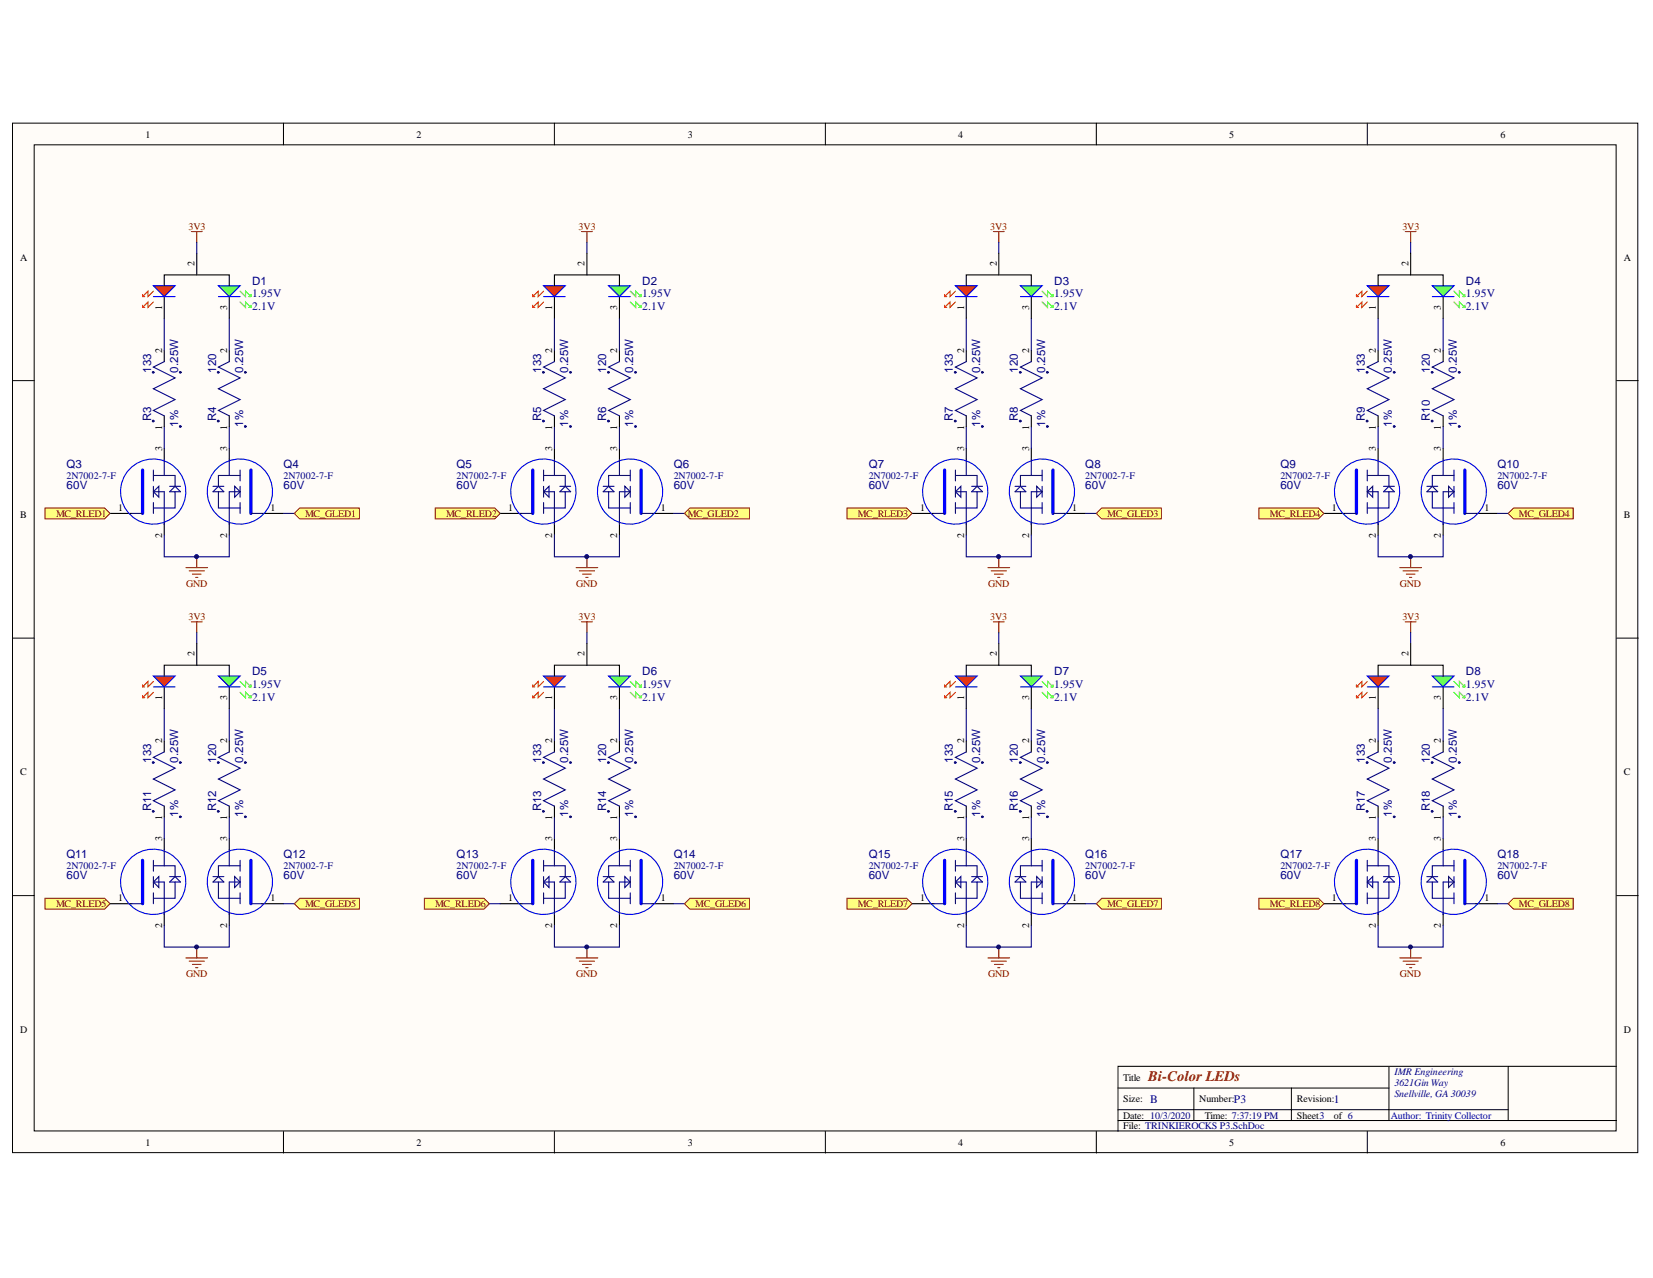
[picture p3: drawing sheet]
<svg xmlns="http://www.w3.org/2000/svg" width="279mm" height="216mm" viewBox="0 0 279 216" stroke-linecap="round" stroke-linejoin="round" font-family="sans-serif">
<g fill="#fffcf8" stroke="#000" stroke-width=".17">
<path d="M2.1 20.8h274.7v173.9h-274.7z"/>
<path d="M5.8 24.5h267.4v166.6h-267.4z"/>
</g>
<g fill="none" stroke="#000" stroke-width=".17">
<path d="M47.9 20.8v3.7M93.7 20.8v3.7M139.5 20.8v3.7M185.3 20.8v3.7M231.1 20.8v3.7M2.1 64.3h3.7M273.2 64.3h3.7M2.1 107.8h3.7M273.2 107.8h3.7M2.1 151.3h3.7M273.2 151.3h3.7M47.9 191.1v3.7"/>
<path d="M93.7 191.1v3.7M139.5 191.1v3.7M185.3 191.1v3.7M189 183.8h45.8M189 189.3h84.2M189 187.5h65.9M201.8 183.8v5.5M218.3 183.8v5.5M231.1 191.1v3.7M234.8 180.1v9.2M254.9 180.1h-65.9v11M273.2 180.1h-18.3v9.2"/>
</g>
<path d="M32.3 39.1h1.9M33.3 39.1v1.8M31.4 95.9h3.7M32 96.4h2.5M32.5 97h1.5M33.1 97.5h.3M33.3 94.1v1.8" fill="none" stroke="#800000" stroke-width=".18"/>
<g fill="none" stroke="#000080" stroke-width=".18">
<path d="M27.8 53.8v5.5M38.8 53.8v5.5M25.9 79.4v1.8M27.8 61.1l-1.9 .9 3.7 1.8-3.7 1.9 3.7 1.8-3.7 1.8 1.9 1M27.8 72.1v3.6M27.8 77.6v2.7M38.8 61.1l-1.9 .9 3.7 1.8-3.7 1.9 3.7 1.8-3.7 1.8 1.9 1M38.8 72.1v3.6M38.8 77.6v2.7M40.6 79.4v1.8M22.3 86.7h1.8M25.9 83.1l.9-.9v1.8z"/>
<path d="M25.9 83.1h1.9v5.5M25.9 82.2v1.8M25.9 84.9v1.8M25.9 80.3h1.9M27.8 80.3h1.8v1.9M27.8 90.4v3.7h11v-3.7M28.7 82.2h1.8M29.6 82.2l-.9 .9h.9v2.7h-3.7M29.6 82.2l.9 .9h-.9M36 82.2h1.8M36.9 82.2l.9 .9h-.9v2.7h3.7M36.9 82.2l-.9 .9h.9"/>
<path d="M38.8 80.3h-1.9v1.9M38.8 80.3h1.8M39.7 82.2l.9 .9-.9 .9zM40.6 83.1h-1.8v5.5M40.6 82.2v1.8M40.6 84.9v1.8M42.4 86.7h1.8M47.9 86.7h1.8"/>
</g>
<path d="M27.8 50.1v3.7M27.8 59.3v1.8M38.8 59.3v1.8M27.8 70.3v1.8M27.8 75.7v1.9M38.8 70.3v1.8M38.8 75.7v1.9M18.6 86.7h3.7M27.8 88.6v1.8M38.8 88.6v1.8M44.2 86.7h3.7" fill="none" stroke="#000" stroke-width=".18"/>
<path d="M24.1 79.4v7.3M42.4 79.4v7.3" fill="none" stroke="#00f" stroke-width=".55"/>
<path d="M30.6 85.9a5.5 5.5 0 0 0-4.2-8.3 5.5 5.5 0 0 0-5.6 7.5 5.5 5.5 0 0 0 9.2 1.6l.5-.7M35.9 86a5.5 5.5 0 0 1 4.1-8.4 5.5 5.5 0 0 1 5.7 7.4 5.5 5.5 0 0 1-9.2 1.7l-.6-.7" fill="none" stroke="#00f" stroke-width=".18"/>
<g fill="#000080" stroke="#000080" stroke-width=".17">
<circle cx="33.2" cy="94" r=".33"/>
<circle cx="36.9" cy="62.9" r=".14"/>
<circle cx="41.5" cy="72" r=".15"/>
<circle cx="41.5" cy="62.9" r=".14"/>
<circle cx="36.9" cy="71.1" r=".15"/>
<circle cx="25.9" cy="62.9" r=".14"/>
<circle cx="30.5" cy="72" r=".15"/>
<circle cx="30.5" cy="62.9" r=".14"/>
<circle cx="25.9" cy="71.1" r=".15"/>
</g>
<path d="M25.9 48.3h3.7l-1.8 1.8z" fill="#f30" stroke="#00f" stroke-width=".18"/>
<path d="M25.9 50.1h3.7" fill="none" stroke="#00f" stroke-width=".18"/>
<path d="M24.1 51.9h.4M24.1 49.7v.4M24.1 51.6v.3M24.1 50.1h.4M25.9 49.2l-.9 .9v-.9l-.9 .9M25.9 51l-.9 .9v-.9l-.9 .9" fill="none" stroke="#f30" stroke-width=".18"/>
<path d="M33.3 42.8v3.6M38.8 50.1v3.7" fill="none" stroke="#000" stroke-width=".18"/>
<path d="M36.9 48.3h3.7l-1.8 1.8z" fill="#0f0" stroke="#00f" stroke-width=".18"/>
<path d="M36.9 50.1h3.7M96.5 85.9a5.5 5.5 0 0 0-4.2-8.3 5.5 5.5 0 0 0-5.6 7.5 5.5 5.5 0 0 0 9.3 1.6l.5-.7M101.8 86a5.5 5.5 0 0 1 4.2-8.4 5.5 5.5 0 0 1 5.6 7.4 5.5 5.5 0 0 1-9.2 1.7l-.5-.7" fill="none" stroke="#00f" stroke-width=".18"/>
<path d="M40.6 49.2l.9 .9v-.9l.9 .9M40.6 51l.9 .9v-.9l.9 .9M42 51.9h.4M42 50.1h.4M42.4 49.7v.4M42.4 51.6v.3" fill="none" stroke="#0f0" stroke-width=".18"/>
<path d="M27.8 48.3v-1.9h11v1.9M93.7 50.1v3.7M93.7 59.3v1.8M104.7 59.3v1.8M93.7 70.3v1.8M93.7 75.7v1.9M104.7 70.3v1.8M104.7 75.7v1.9M84.6 86.7h3.6M93.7 88.6v1.8M104.7 88.6v1.8M110.2 86.7h3.7" fill="none" stroke="#000" stroke-width=".18"/>
<path d="M98.3 39.1h1.8M99.2 39.1v1.8M97.4 95.9h3.6M97.9 96.4h2.6M98.5 97h1.4M99 97.5h.4M99.2 94.1v1.8" fill="none" stroke="#800000" stroke-width=".18"/>
<g fill="none" stroke="#000080" stroke-width=".18">
<path d="M93.7 53.8v5.5M99.2 40.9v1.9M104.7 53.8v5.5M91.9 79.4v1.8M93.7 61.1l-1.8 .9 3.6 1.8-3.6 1.9 3.6 1.8-3.6 1.8 1.8 1M93.7 72.1v3.6M93.7 77.6v2.7M104.7 61.1l-1.8 .9 3.6 1.8-3.6 1.9 3.6 1.8-3.6 1.8 1.8 1M104.7 72.1v3.6M104.7 77.6v2.7M106.5 79.4v1.8M88.2 86.7h1.8"/>
<path d="M91.9 83.1l.9-.9v1.8zM91.9 83.1h1.8v5.5M91.9 82.2v1.8M91.9 84.9v1.8M91.9 80.3h1.8M93.7 80.3h1.8v1.9M93.7 90.4v3.7h11v-3.7M94.6 82.2h1.9M95.5 82.2l-.9 .9h.9v2.7h-3.6M95.5 82.2l1 .9h-1M102 82.2h1.8M102.9 82.2l.9 .9h-.9v2.7h3.6"/>
<path d="M102.9 82.2l-.9 .9h.9M104.7 80.3h-1.8v1.9M104.7 80.3h1.8M105.6 82.2l.9 .9-.9 .9zM106.5 83.1h-1.8v5.5M106.5 82.2v1.8M106.5 84.9v1.8M108.4 86.7h1.8M113.9 86.7h1.8"/>
</g>
<path d="M90 79.4v7.3M108.4 79.4v7.3" fill="none" stroke="#00f" stroke-width=".55"/>
<g fill="#000080" stroke="#000080" stroke-width=".17">
<circle cx="99.2" cy="94" r=".33"/>
<circle cx="102.8" cy="62.9" r=".14"/>
<circle cx="107.4" cy="72" r=".15"/>
<circle cx="107.4" cy="62.9" r=".14"/>
<circle cx="102.8" cy="71.1" r=".15"/>
<circle cx="91.8" cy="62.9" r=".14"/>
<circle cx="96.4" cy="72" r=".15"/>
<circle cx="96.4" cy="62.9" r=".14"/>
<circle cx="91.8" cy="71.1" r=".15"/>
</g>
<path d="M91.9 48.3h3.6l-1.8 1.8z" fill="#f30" stroke="#00f" stroke-width=".18"/>
<path d="M91.9 50.1h3.6" fill="none" stroke="#00f" stroke-width=".18"/>
<path d="M90 51.9h.4M90 49.7v.4M90 51.6v.3M90 50.1h.4M91.9 49.2l-.9 .9v-.9l-1 .9M91.9 51l-.9 .9v-.9l-1 .9" fill="none" stroke="#f30" stroke-width=".18"/>
<path d="M99.2 42.8v3.6M104.7 50.1v3.7" fill="none" stroke="#000" stroke-width=".18"/>
<path d="M102.9 48.3h3.6l-1.8 1.8z" fill="#0f0" stroke="#00f" stroke-width=".18"/>
<path d="M102.9 50.1h3.6M166.1 85.9a5.5 5.5 0 0 0-4.2-8.3 5.5 5.5 0 0 0-5.6 7.5 5.5 5.5 0 0 0 9.3 1.6l.5-.7M171.4 86a5.5 5.5 0 0 1 4.2-8.4 5.5 5.5 0 0 1 5.6 7.4 5.5 5.5 0 0 1-9.2 1.7l-.5-.7" fill="none" stroke="#00f" stroke-width=".18"/>
<path d="M106.5 49.2l1 .9v-.9l.9 .9M106.5 51l1 .9v-.9l.9 .9M108 51.9h.4M108 50.1h.4M108.4 49.7v.4M108.4 51.6v.3" fill="none" stroke="#0f0" stroke-width=".18"/>
<path d="M93.7 48.3v-1.9h11v1.9M163.3 50.1v3.7M163.3 59.3v1.8M174.3 59.3v1.8M163.3 70.3v1.8M163.3 75.7v1.9M174.3 70.3v1.8M174.3 75.7v1.9M154.2 86.7h3.6M163.3 88.6v1.8M174.3 88.6v1.8M179.8 86.7h3.7" fill="none" stroke="#000" stroke-width=".18"/>
<path d="M167.9 39.1h1.8M168.8 39.1v1.8M167 95.9h3.7M167.5 96.4h2.6M168.1 97h1.5M168.6 97.5h.4M168.8 94.1v1.8" fill="none" stroke="#800000" stroke-width=".18"/>
<g fill="none" stroke="#000080" stroke-width=".18">
<path d="M163.3 53.8v5.5M168.8 40.9v1.9M174.3 53.8v5.5M161.5 79.4v1.8M163.3 61.1l-1.8 .9 3.7 1.8-3.7 1.9 3.7 1.8-3.7 1.8 1.8 1M163.3 72.1v3.6M163.3 77.6v2.7M174.3 61.1l-1.8 .9 3.6 1.8-3.6 1.9 3.6 1.8-3.6 1.8 1.8 1M174.3 72.1v3.6M174.3 77.6v2.7M176.1 79.4v1.8M157.8 86.7h1.9"/>
<path d="M161.5 83.1l.9-.9v1.8zM161.5 83.1h1.8v5.5M161.5 82.2v1.8M161.5 84.9v1.8M161.5 80.3h1.8M163.3 80.3h1.9v1.9M163.3 90.4v3.7h11v-3.7M164.2 82.2h1.9M165.2 82.2l-1 .9h1v2.7h-3.7M165.2 82.2l.9 .9h-.9M171.6 82.2h1.8M172.5 82.2l.9 .9h-.9v2.7h3.6"/>
<path d="M172.5 82.2l-.9 .9h.9M174.3 80.3h-1.8v1.9M174.3 80.3h1.8M175.2 82.2l.9 .9-.9 .9zM176.1 83.1h-1.8v5.5M176.1 82.2v1.8M176.1 84.9v1.8M178 86.7h1.8M183.5 86.7h1.8"/>
</g>
<path d="M159.7 79.4v7.3M178 79.4v7.3" fill="none" stroke="#00f" stroke-width=".55"/>
<g fill="#000080" stroke="#000080" stroke-width=".17">
<circle cx="168.8" cy="94" r=".33"/>
<circle cx="172.5" cy="62.9" r=".14"/>
<circle cx="177" cy="72" r=".15"/>
<circle cx="177" cy="62.9" r=".14"/>
<circle cx="172.4" cy="71.1" r=".15"/>
<circle cx="161.5" cy="62.9" r=".14"/>
<circle cx="166" cy="72" r=".15"/>
<circle cx="166" cy="62.9" r=".14"/>
<circle cx="161.5" cy="71.1" r=".15"/>
</g>
<path d="M161.5 48.3h3.7l-1.9 1.8z" fill="#f30" stroke="#00f" stroke-width=".18"/>
<path d="M161.5 50.1h3.7" fill="none" stroke="#00f" stroke-width=".18"/>
<path d="M159.7 51.9h.3M159.7 49.7v.4M159.7 51.6v.3M159.7 50.1h.3M161.5 49.2l-.9 .9v-.9l-.9 .9M161.5 51l-.9 .9v-.9l-.9 .9" fill="none" stroke="#f30" stroke-width=".18"/>
<path d="M168.8 42.8v3.6M174.3 50.1v3.7" fill="none" stroke="#000" stroke-width=".18"/>
<path d="M172.5 48.3h3.6l-1.8 1.8z" fill="#0f0" stroke="#00f" stroke-width=".18"/>
<path d="M172.5 50.1h3.6M235.8 85.9a5.5 5.5 0 0 0-4.2-8.3 5.5 5.5 0 0 0-5.6 7.5 5.5 5.5 0 0 0 9.2 1.6l.5-.7M241.1 86a5.5 5.5 0 0 1 4.1-8.4 5.5 5.5 0 0 1 5.7 7.4 5.5 5.5 0 0 1-9.3 1.7l-.5-.7" fill="none" stroke="#00f" stroke-width=".18"/>
<path d="M176.1 49.2l1 .9v-.9l.9 .9M176.1 51l1 .9v-.9l.9 .9M177.6 51.9h.4M177.6 50.1h.4M178 49.7v.4M178 51.6v.3" fill="none" stroke="#0f0" stroke-width=".18"/>
<path d="M163.3 48.3v-1.9h11v1.9M232.9 50.1v3.7M232.9 59.3v1.8M243.9 59.3v1.8M232.9 70.3v1.8M232.9 75.7v1.9M243.9 70.3v1.8M243.9 75.7v1.9M223.8 86.7h3.6M232.9 88.6v1.8M243.9 88.6v1.8M249.4 86.7h3.7" fill="none" stroke="#000" stroke-width=".18"/>
<path d="M237.5 39.1h1.8M238.4 39.1v1.8M236.6 95.9h3.7M237.2 96.4h2.5M237.7 97h1.5M238.3 97.5h.3M238.4 94.1v1.8" fill="none" stroke="#800000" stroke-width=".18"/>
<g fill="none" stroke="#000080" stroke-width=".18">
<path d="M232.9 53.8v5.5M238.4 40.9v1.9M243.9 53.8v5.5M231.1 79.4v1.8M232.9 61.1l-1.8 .9 3.7 1.8-3.7 1.9 3.7 1.8-3.7 1.8 1.8 1M232.9 72.1v3.6M232.9 77.6v2.7M243.9 61.1l-1.8 .9 3.7 1.8-3.7 1.9 3.7 1.8-3.7 1.8 1.8 1M243.9 72.1v3.6M243.9 77.6v2.7M245.8 79.4v1.8M227.4 86.7h1.9"/>
<path d="M231.1 83.1l.9-.9v1.8zM231.1 83.1h1.8v5.5M231.1 82.2v1.8M231.1 84.9v1.8M231.1 80.3h1.8M232.9 80.3h1.9v1.9M232.9 90.4v3.7h11v-3.7M233.9 82.2h1.8M234.8 82.2l-.9 .9h.9v2.7h-3.7M234.8 82.2l.9 .9h-.9M241.2 82.2h1.8M242.1 82.2l.9 .9h-.9v2.7h3.7"/>
<path d="M242.1 82.2l-.9 .9h.9M243.9 80.3h-1.8v1.9M243.9 80.3h1.9M244.8 82.2l1 .9-1 .9zM245.8 83.1h-1.9v5.5M245.8 82.2v1.8M245.8 84.9v1.8M247.6 86.7h1.8M253.1 86.7h1.8"/>
</g>
<path d="M229.3 79.4v7.3M247.6 79.4v7.3" fill="none" stroke="#00f" stroke-width=".55"/>
<g fill="#000080" stroke="#000080" stroke-width=".17">
<circle cx="238.4" cy="94" r=".33"/>
<circle cx="242.1" cy="62.9" r=".14"/>
<circle cx="246.6" cy="72" r=".15"/>
<circle cx="246.6" cy="62.9" r=".14"/>
<circle cx="242.1" cy="71.1" r=".15"/>
<circle cx="231.1" cy="62.9" r=".14"/>
<circle cx="235.6" cy="72" r=".15"/>
<circle cx="235.7" cy="62.9" r=".14"/>
<circle cx="231.1" cy="71.1" r=".15"/>
</g>
<path d="M231.1 48.3h3.7l-1.9 1.8z" fill="#f30" stroke="#00f" stroke-width=".18"/>
<path d="M231.1 50.1h3.7" fill="none" stroke="#00f" stroke-width=".18"/>
<path d="M229.3 51.9h.3M229.3 49.7v.4M229.3 51.6v.3M229.3 50.1h.3M231.1 49.2l-.9 .9v-.9l-.9 .9M231.1 51l-.9 .9v-.9l-.9 .9" fill="none" stroke="#f30" stroke-width=".18"/>
<path d="M238.4 42.8v3.6M243.9 50.1v3.7" fill="none" stroke="#000" stroke-width=".18"/>
<path d="M242.1 48.3h3.7l-1.9 1.8z" fill="#0f0" stroke="#00f" stroke-width=".18"/>
<path d="M242.1 50.1h3.7M30.6 151.9a5.5 5.5 0 0 0-4.2-8.4 5.5 5.5 0 0 0-5.6 7.5 5.5 5.5 0 0 0 9.2 1.6l.5-.7M35.9 151.9a5.5 5.5 0 0 1 4.1-8.4 5.5 5.5 0 0 1 5.7 7.5 5.5 5.5 0 0 1-9.2 1.7l-.6-.7" fill="none" stroke="#00f" stroke-width=".18"/>
<path d="M245.8 49.2l.9 .9v-.9l.9 .9M245.8 51l.9 .9v-.9l.9 .9M247.2 51.9h.4M247.2 50.1h.4M247.6 49.7v.4M247.6 51.6v.3" fill="none" stroke="#0f0" stroke-width=".18"/>
<path d="M232.9 48.3v-1.9h11v1.9M27.8 116v3.7M27.8 125.2v1.8M27.8 136.2v1.8M38.8 125.2v1.8M38.8 136.2v1.8M18.6 152.7h3.7M27.8 141.7v1.8M27.8 154.5v1.8M38.8 141.7v1.8M38.8 154.5v1.8M44.2 152.7h3.7" fill="none" stroke="#000" stroke-width=".18"/>
<path d="M32.3 105.1h1.9M33.3 105.1v1.8M33.3 160v1.8M31.4 161.8h3.7M32 162.4h2.5M32.5 162.9h1.5M33.1 163.5h.3" fill="none" stroke="#800000" stroke-width=".18"/>
<g fill="none" stroke="#000080" stroke-width=".18">
<path d="M27.8 119.7v5.5M33.3 106.9v1.8M38.8 119.7v5.5M27.8 127l-1.9 .9 3.7 1.9-3.7 1.8 3.7 1.8-3.7 1.9 1.9 .9M27.8 138v3.7M38.8 127l-1.9 .9 3.7 1.9-3.7 1.8 3.7 1.8-3.7 1.9 1.9 .9M38.8 138v3.7M22.3 152.7h1.8M25.9 149l.9-.9v1.8zM25.9 149h1.9v5.5M25.9 145.3v1.9M25.9 148.1v1.8"/>
<path d="M25.9 150.8v1.9M25.9 146.3h1.9M27.8 146.3h1.8v1.8M27.8 156.3v3.7h11v-3.7M27.8 143.5v2.8M28.7 148.1h1.8M29.6 148.1l-.9 .9h.9v2.8h-3.7M29.6 148.1l.9 .9h-.9M36 148.1h1.8M36.9 148.1l.9 .9h-.9v2.8h3.7M36.9 148.1l-.9 .9h.9M38.8 146.3h-1.9v1.8"/>
<path d="M38.8 143.5v2.8M38.8 146.3h1.8M39.7 148.1l.9 .9-.9 .9zM40.6 149h-1.8v5.5M40.6 145.3v1.9M40.6 148.1v1.8M40.6 150.8v1.9M42.4 152.7h1.8M47.9 152.7h1.8"/>
</g>
<path d="M24.1 145.3v7.4M42.4 145.3v7.4" fill="none" stroke="#00f" stroke-width=".55"/>
<g fill="#000080" stroke="#000080" stroke-width=".17">
<circle cx="33.2" cy="160" r=".33"/>
<circle cx="36.9" cy="128.8" r=".15"/>
<circle cx="41.5" cy="138" r=".14"/>
<circle cx="41.5" cy="128.8" r=".15"/>
<circle cx="36.9" cy="137.1" r=".15"/>
<circle cx="25.9" cy="128.8" r=".15"/>
<circle cx="30.5" cy="138" r=".14"/>
<circle cx="30.5" cy="128.8" r=".15"/>
<circle cx="25.9" cy="137.1" r=".15"/>
</g>
<path d="M25.9 114.2h3.7l-1.8 1.8z" fill="#f30" stroke="#00f" stroke-width=".18"/>
<path d="M25.9 116h3.7" fill="none" stroke="#00f" stroke-width=".18"/>
<path d="M24.1 117.9h.4M24.1 115.7v.3M24.1 117.5v.4M24.1 116h.4M25.9 115.1l-.9 .9v-.9l-.9 .9M25.9 117l-.9 .9v-.9l-.9 .9" fill="none" stroke="#f30" stroke-width=".18"/>
<path d="M33.3 108.7v3.7M38.8 116v3.7" fill="none" stroke="#000" stroke-width=".18"/>
<path d="M36.9 114.2h3.7l-1.8 1.8z" fill="#0f0" stroke="#00f" stroke-width=".18"/>
<path d="M36.9 116h3.7M96.5 151.9a5.5 5.5 0 0 0-4.2-8.4 5.5 5.5 0 0 0-5.6 7.5 5.5 5.5 0 0 0 9.3 1.6l.5-.7M101.8 151.9a5.5 5.5 0 0 1 4.2-8.4 5.5 5.5 0 0 1 5.6 7.5 5.5 5.5 0 0 1-9.2 1.7l-.5-.7" fill="none" stroke="#00f" stroke-width=".18"/>
<path d="M40.6 115.1l.9 .9v-.9l.9 .9M40.6 117l.9 .9v-.9l.9 .9M42 117.9h.4M42 116h.4M42.4 115.7v.3M42.4 117.5v.4" fill="none" stroke="#0f0" stroke-width=".18"/>
<path d="M27.8 114.2v-1.8h11v1.8M93.7 116v3.7M93.7 125.2v1.8M93.7 136.2v1.8M104.7 125.2v1.8M104.7 136.2v1.8M84.6 152.7h3.6M93.7 141.7v1.8M93.7 154.5v1.8M104.7 141.7v1.8M104.7 154.5v1.8M110.2 152.7h3.7" fill="none" stroke="#000" stroke-width=".18"/>
<path d="M98.3 105.1h1.8M99.2 105.1v1.8M99.2 160v1.8M97.4 161.8h3.6M97.9 162.4h2.6M98.5 162.9h1.4M99 163.5h.4" fill="none" stroke="#800000" stroke-width=".18"/>
<g fill="none" stroke="#000080" stroke-width=".18">
<path d="M93.7 119.7v5.5M99.2 106.9v1.8M104.7 119.7v5.5M93.7 127l-1.8 .9 3.6 1.9-3.6 1.8 3.6 1.8-3.6 1.9 1.8 .9M93.7 138v3.7M104.7 127l-1.8 .9 3.6 1.9-3.6 1.8 3.6 1.8-3.6 1.9 1.8 .9M104.7 138v3.7M88.2 152.7h1.8M91.9 149l.9-.9v1.8zM91.9 149h1.8v5.5M91.9 145.3v1.9M91.9 148.1v1.8"/>
<path d="M91.9 150.8v1.9M91.9 146.3h1.8M93.7 146.3h1.8v1.8M93.7 156.3v3.7h11v-3.7M93.7 143.5v2.8M94.6 148.1h1.9M95.5 148.1l-.9 .9h.9v2.8h-3.6M95.5 148.1l1 .9h-1M102 148.1h1.8M102.9 148.1l.9 .9h-.9v2.8h3.6M102.9 148.1l-.9 .9h.9M104.7 146.3h-1.8v1.8"/>
<path d="M104.7 143.5v2.8M104.7 146.3h1.8M105.6 148.1l.9 .9-.9 .9zM106.5 149h-1.8v5.5M106.5 145.3v1.9M106.5 148.1v1.8M106.5 150.8v1.9M108.4 152.7h1.8M113.9 152.7h1.8"/>
</g>
<path d="M90 145.3v7.4M108.4 145.3v7.4" fill="none" stroke="#00f" stroke-width=".55"/>
<g fill="#000080" stroke="#000080" stroke-width=".17">
<circle cx="99.2" cy="160" r=".33"/>
<circle cx="102.8" cy="128.8" r=".15"/>
<circle cx="107.4" cy="138" r=".14"/>
<circle cx="107.4" cy="128.8" r=".15"/>
<circle cx="102.8" cy="137.1" r=".15"/>
<circle cx="91.8" cy="128.8" r=".15"/>
<circle cx="96.4" cy="138" r=".14"/>
<circle cx="96.4" cy="128.8" r=".15"/>
<circle cx="91.8" cy="137.1" r=".15"/>
</g>
<path d="M91.9 114.2h3.6l-1.8 1.8z" fill="#f30" stroke="#00f" stroke-width=".18"/>
<path d="M91.9 116h3.6" fill="none" stroke="#00f" stroke-width=".18"/>
<path d="M90 117.9h.4M90 115.7v.3M90 117.5v.4M90 116h.4M91.9 115.1l-.9 .9v-.9l-1 .9M91.9 117l-.9 .9v-.9l-1 .9" fill="none" stroke="#f30" stroke-width=".18"/>
<path d="M99.2 108.7v3.7M104.7 116v3.7" fill="none" stroke="#000" stroke-width=".18"/>
<path d="M102.9 114.2h3.6l-1.8 1.8z" fill="#0f0" stroke="#00f" stroke-width=".18"/>
<path d="M102.9 116h3.6M166.1 151.9a5.5 5.5 0 0 0-4.2-8.4 5.5 5.5 0 0 0-5.6 7.5 5.5 5.5 0 0 0 9.3 1.6l.5-.7M171.4 151.9a5.5 5.5 0 0 1 4.2-8.4 5.5 5.5 0 0 1 5.7 7.5 5.5 5.5 0 0 1-9.3 1.7l-.5-.7" fill="none" stroke="#00f" stroke-width=".18"/>
<path d="M106.5 115.1l1 .9v-.9l.9 .9M106.5 117l1 .9v-.9l.9 .9M108 117.9h.4M108 116h.4M108.4 115.7v.3M108.4 117.5v.4" fill="none" stroke="#0f0" stroke-width=".18"/>
<path d="M93.7 114.2v-1.8h11v1.8M163.3 116v3.7M163.3 125.2v1.8M163.3 136.2v1.8M174.3 125.2v1.8M174.3 136.2v1.8M154.2 152.7h3.6M163.3 141.7v1.8M163.3 154.5v1.8M174.3 141.7v1.8M174.3 154.5v1.8M179.8 152.7h3.7" fill="none" stroke="#000" stroke-width=".18"/>
<path d="M167.9 105.1h1.8M168.8 105.1v1.8M168.8 160v1.8M167 161.8h3.7M167.5 162.4h2.6M168.1 162.9h1.5M168.6 163.5h.4" fill="none" stroke="#800000" stroke-width=".18"/>
<g fill="none" stroke="#000080" stroke-width=".18">
<path d="M163.3 119.7v5.5M168.8 106.9v1.8M174.3 119.7v5.5M163.3 127l-1.8 .9 3.7 1.9-3.7 1.8 3.7 1.8-3.7 1.9 1.8 .9M163.3 138v3.7M174.3 127l-1.8 .9 3.6 1.9-3.6 1.8 3.6 1.8-3.6 1.9 1.8 .9M174.3 138v3.7M157.8 152.7h1.9M161.5 149l.9-.9v1.8zM161.5 149h1.8v5.5M161.5 145.3v1.9M161.5 148.1v1.8"/>
<path d="M161.5 150.8v1.9M161.5 146.3h1.8M163.3 146.3h1.9v1.8M163.3 156.3v3.7h11v-3.7M163.3 143.5v2.8M164.2 148.1h1.9M165.2 148.1l-1 .9h1v2.8h-3.7M165.2 148.1l.9 .9h-.9M171.6 148.1h1.8M172.5 148.1l.9 .9h-.9v2.8h3.6M172.5 148.1l-.9 .9h.9M174.3 146.3h-1.8v1.8"/>
<path d="M174.3 143.5v2.8M174.3 146.3h1.8M175.2 148.1l.9 .9-.9 .9zM176.1 149h-1.8v5.5M176.1 145.3v1.9M176.1 148.1v1.8M176.1 150.8v1.9M178 152.7h1.8M183.5 152.7h1.8"/>
</g>
<path d="M159.7 145.3v7.4M178 145.3v7.4" fill="none" stroke="#00f" stroke-width=".55"/>
<g fill="#000080" stroke="#000080" stroke-width=".17">
<circle cx="168.8" cy="160" r=".33"/>
<circle cx="172.4" cy="128.8" r=".15"/>
<circle cx="177" cy="138" r=".14"/>
<circle cx="177" cy="128.8" r=".15"/>
<circle cx="172.4" cy="137.1" r=".15"/>
<circle cx="161.5" cy="128.8" r=".15"/>
<circle cx="166" cy="138" r=".14"/>
<circle cx="166" cy="128.8" r=".15"/>
<circle cx="161.5" cy="137.1" r=".15"/>
</g>
<path d="M161.5 114.2h3.7l-1.9 1.8z" fill="#f30" stroke="#00f" stroke-width=".18"/>
<path d="M161.5 116h3.7" fill="none" stroke="#00f" stroke-width=".18"/>
<path d="M159.7 117.9h.3M159.7 115.7v.3M159.7 117.5v.4M159.7 116h.3M161.5 115.1l-.9 .9v-.9l-.9 .9M161.5 117l-.9 .9v-.9l-.9 .9" fill="none" stroke="#f30" stroke-width=".18"/>
<path d="M168.8 108.7v3.7M174.3 116v3.7" fill="none" stroke="#000" stroke-width=".18"/>
<path d="M172.5 114.2h3.6l-1.8 1.8z" fill="#0f0" stroke="#00f" stroke-width=".18"/>
<path d="M172.5 116h3.6M235.8 151.9a5.5 5.5 0 0 0-4.2-8.4 5.5 5.5 0 0 0-5.7 7.5 5.5 5.5 0 0 0 9.3 1.6l.5-.7M241.1 151.9a5.5 5.5 0 0 1 4.1-8.4 5.5 5.5 0 0 1 5.7 7.5 5.5 5.5 0 0 1-9.3 1.7l-.5-.7" fill="none" stroke="#00f" stroke-width=".18"/>
<path d="M176.1 115.1l1 .9v-.9l.9 .9M176.1 117l1 .9v-.9l.9 .9M177.6 117.9h.4M177.6 116h.4M178 115.7v.3M178 117.5v.4" fill="none" stroke="#0f0" stroke-width=".18"/>
<path d="M163.3 114.2v-1.8h11v1.8M232.9 116v3.7M232.9 125.2v1.8M232.9 136.2v1.8M243.9 125.2v1.8M243.9 136.2v1.8M223.8 152.7h3.6M232.9 141.7v1.8M232.9 154.5v1.8M243.9 141.7v1.8M243.9 154.5v1.8M249.4 152.7h3.7" fill="none" stroke="#000" stroke-width=".18"/>
<path d="M237.5 105.1h1.8M238.4 105.1v1.8M238.4 160v1.8M236.6 161.8h3.7M237.2 162.4h2.5M237.7 162.9h1.5M238.3 163.5h.3" fill="none" stroke="#800000" stroke-width=".18"/>
<g fill="none" stroke="#000080" stroke-width=".18">
<path d="M232.9 119.7v5.5M238.4 106.9v1.8M243.9 119.7v5.5M232.9 127l-1.8 .9 3.7 1.9-3.7 1.8 3.7 1.8-3.7 1.9 1.8 .9M232.9 138v3.7M243.9 127l-1.8 .9 3.7 1.9-3.7 1.8 3.7 1.8-3.7 1.9 1.8 .9M243.9 138v3.7M227.4 152.7h1.9M231.1 149l.9-.9v1.8zM231.1 149h1.8v5.5M231.1 145.3v1.9M231.1 148.1v1.8"/>
<path d="M231.1 150.8v1.9M231.1 146.3h1.8M232.9 146.3h1.9v1.8M232.9 156.3v3.7h11v-3.7M232.9 143.5v2.8M233.9 148.1h1.8M234.8 148.1l-.9 .9h.9v2.8h-3.7M234.8 148.1l.9 .9h-.9M241.2 148.1h1.8M242.1 148.1l.9 .9h-.9v2.8h3.7M242.1 148.1l-.9 .9h.9M243.9 146.3h-1.8v1.8"/>
<path d="M243.9 143.5v2.8M243.9 146.3h1.9M244.8 148.1l1 .9-1 .9zM245.8 149h-1.9v5.5M245.8 145.3v1.9M245.8 148.1v1.8M245.8 150.8v1.9M247.6 152.7h1.8M253.1 152.7h1.8"/>
</g>
<path d="M229.3 145.3v7.4M247.6 145.3v7.4" fill="none" stroke="#00f" stroke-width=".55"/>
<g fill="#000080" stroke="#000080" stroke-width=".17">
<circle cx="238.4" cy="160" r=".33"/>
<circle cx="242.1" cy="128.8" r=".15"/>
<circle cx="246.6" cy="138" r=".14"/>
<circle cx="246.6" cy="128.8" r=".15"/>
<circle cx="242.1" cy="137.1" r=".15"/>
<circle cx="231.1" cy="128.8" r=".15"/>
<circle cx="235.7" cy="138" r=".14"/>
<circle cx="235.6" cy="128.8" r=".15"/>
<circle cx="231.1" cy="137.1" r=".15"/>
</g>
<path d="M231.1 114.2h3.7l-1.9 1.8z" fill="#f30" stroke="#00f" stroke-width=".18"/>
<path d="M231.1 116h3.7" fill="none" stroke="#00f" stroke-width=".18"/>
<path d="M229.3 117.9h.3M229.3 115.7v.3M229.3 117.5v.4M229.3 116h.3M231.1 115.1l-.9 .9v-.9l-.9 .9M231.1 117l-.9 .9v-.9l-.9 .9" fill="none" stroke="#f30" stroke-width=".18"/>
<path d="M238.4 108.7v3.7M243.9 116v3.7" fill="none" stroke="#000" stroke-width=".18"/>
<path d="M242.1 114.2h3.7l-1.9 1.8z" fill="#0f0" stroke="#00f" stroke-width=".18"/>
<path d="M242.1 116h3.7" fill="none" stroke="#00f" stroke-width=".18"/>
<path d="M245.8 115.1l.9 .9v-.9l.9 .9M245.8 117l.9 .9v-.9l.9 .9M247.2 117.9h.4M247.2 116h.4M247.6 115.7v.3M247.6 117.5v.4" fill="none" stroke="#0f0" stroke-width=".18"/>
<path d="M232.9 114.2v-1.8h11v1.8" fill="none" stroke="#000" stroke-width=".18"/>
<path d="M33.3 40.9v1.9M82.7 152.7h1.9" fill="none" stroke="#000080" stroke-width=".18"/>
<g fill="#ffff80" stroke="#800000" stroke-width=".17">
<path d="M7.6 85.8h10.1l.9 .9-.9 1h-10.1z" fill-rule="evenodd"/>
<path d="M73.6 85.8h10l1 .9-1 1h-10z" fill-rule="evenodd"/>
<path d="M143.2 85.8h10l1 .9-1 1h-10z" fill-rule="evenodd"/>
<path d="M212.8 85.8h10.1l.9 .9-.9 1h-10.1z" fill-rule="evenodd"/>
<path d="M7.6 151.8h10.1l.9 .9-.9 .9h-10.1z" fill-rule="evenodd"/>
<path d="M71.7 151.8h10.1l.9 .9-.9 .9h-10.1z" fill-rule="evenodd"/>
<path d="M143.2 151.8h10l1 .9-1 .9h-10z" fill-rule="evenodd"/>
<path d="M212.8 151.8h10.1l.9 .9-.9 .9h-10.1z" fill-rule="evenodd"/>
<path d="M49.7 86.7l1-.9h10v1.9h-10z" fill-rule="evenodd"/>
<path d="M115.7 86.7l.9-.9h10.1v1.9h-10.1z" fill-rule="evenodd"/>
<path d="M185.3 86.7l.9-.9h10.1v1.9h-10.1z" fill-rule="evenodd"/>
<path d="M254.9 86.7l.9-.9h10.1v1.9h-10.1z" fill-rule="evenodd"/>
<path d="M49.7 152.7l1-.9h10v1.8h-10z" fill-rule="evenodd"/>
<path d="M115.7 152.7l.9-.9h10.1v1.8h-10.1z" fill-rule="evenodd"/>
<path d="M185.3 152.7l.9-.9h10.1v1.8h-10.1z" fill-rule="evenodd"/>
<path d="M254.9 152.7l.9-.9h10.1v1.8h-10.1z" fill-rule="evenodd"/>
</g>
<text font-size="2.5" fill="#800000" x="194.1" y="182.5">Bi-Color LEDs</text>
<g font-size="1.9" fill="#000080">
<text x="42.6" y="50.2">1.95V</text>
<text x="42.6" y="52.4">2.1V</text>
<text x="42.6" y="48.1">D1</text>
<text x="108.5" y="50.2">1.95V</text>
<text x="108.5" y="52.4">2.1V</text>
<text x="108.5" y="48.1">D2</text>
<text x="178.2" y="50.2">1.95V</text>
<text x="178.2" y="52.4">2.1V</text>
<text x="178.2" y="48.1">D3</text>
<text x="247.8" y="50.2">1.95V</text>
<text x="247.8" y="52.4">2.1V</text>
<text x="247.8" y="48.1">D4</text>
<text x="25.5" y="63" transform="rotate(-90 25.5 63)">133</text>
<text x="30.1" y="63" transform="rotate(-90 30.1 63)">0.25W</text>
<text x="36.5" y="63" transform="rotate(-90 36.5 63)">120</text>
<text x="41.1" y="63" transform="rotate(-90 41.1 63)">0.25W</text>
<text x="91.5" y="63" transform="rotate(-90 91.5 63)">133</text>
<text x="96" y="63" transform="rotate(-90 96 63)">0.25W</text>
<text x="102.5" y="63" transform="rotate(-90 102.5 63)">120</text>
<text x="107" y="63" transform="rotate(-90 107 63)">0.25W</text>
<text x="161" y="63" transform="rotate(-90 161 63)">133</text>
<text x="165.7" y="63" transform="rotate(-90 165.7 63)">0.25W</text>
<text x="172" y="63" transform="rotate(-90 172 63)">120</text>
<text x="176.7" y="63" transform="rotate(-90 176.7 63)">0.25W</text>
<text x="230.7" y="63" transform="rotate(-90 230.7 63)">133</text>
<text x="235.3" y="63" transform="rotate(-90 235.3 63)">0.25W</text>
<text x="241.7" y="63" transform="rotate(-90 241.7 63)">120</text>
<text x="246.3" y="63" transform="rotate(-90 246.3 63)">0.25W</text>
<text x="25.5" y="71.1" transform="rotate(-90 25.5 71.1)">R3</text>
<text x="36.5" y="71.1" transform="rotate(-90 36.5 71.1)">R4</text>
<text x="91.5" y="71.1" transform="rotate(-90 91.5 71.1)">R5</text>
<text x="102.5" y="71.1" transform="rotate(-90 102.5 71.1)">R6</text>
<text x="161" y="71.1" transform="rotate(-90 161 71.1)">R7</text>
<text x="172" y="71.1" transform="rotate(-90 172 71.1)">R8</text>
<text x="230.7" y="71.1" transform="rotate(-90 230.7 71.1)">R9</text>
<text x="241.7" y="71.1" transform="rotate(-90 241.7 71.1)">R10</text>
<text x="30.1" y="72.1" transform="rotate(-90 30.1 72.1)">1%</text>
<text x="41.1" y="72.1" transform="rotate(-90 41.1 72.1)">1%</text>
<text x="96" y="72.1" transform="rotate(-90 96 72.1)">1%</text>
<text x="107" y="72.1" transform="rotate(-90 107 72.1)">1%</text>
<text x="165.7" y="72.1" transform="rotate(-90 165.7 72.1)">1%</text>
<text x="176.7" y="72.1" transform="rotate(-90 176.7 72.1)">1%</text>
<text x="235.3" y="72.1" transform="rotate(-90 235.3 72.1)">1%</text>
<text x="246.3" y="72.1" transform="rotate(-90 246.3 72.1)">1%</text>
<text x="11.2" y="82.6">60V</text>
<text x="11.2" y="79">Q3</text>
<text x="47.9" y="82.6">60V</text>
<text x="47.9" y="79">Q4</text>
<text x="77.2" y="82.6">60V</text>
<text x="77.2" y="79">Q5</text>
<text x="113.9" y="82.6">60V</text>
<text x="113.9" y="79">Q6</text>
<text x="146.8" y="82.6">60V</text>
<text x="146.8" y="79">Q7</text>
<text x="183.4" y="82.6">60V</text>
<text x="183.4" y="79">Q8</text>
<text x="216.4" y="82.6">60V</text>
<text x="216.4" y="79">Q9</text>
<text x="253.1" y="82.6">60V</text>
<text x="253.1" y="79">Q10</text>
<text x="42.6" y="114">D5</text>
<text x="108.5" y="114">D6</text>
<text x="178.2" y="114">D7</text>
<text x="247.8" y="114">D8</text>
<text x="42.6" y="116.2">1.95V</text>
<text x="42.6" y="118.4">2.1V</text>
<text x="108.5" y="116.2">1.95V</text>
<text x="108.5" y="118.4">2.1V</text>
<text x="178.2" y="116.2">1.95V</text>
<text x="178.2" y="118.4">2.1V</text>
<text x="247.8" y="116.2">1.95V</text>
<text x="247.8" y="118.4">2.1V</text>
<text x="25.5" y="128.9" transform="rotate(-90 25.5 128.9)">133</text>
<text x="30.1" y="128.9" transform="rotate(-90 30.1 128.9)">0.25W</text>
<text x="36.5" y="128.9" transform="rotate(-90 36.5 128.9)">120</text>
<text x="41.1" y="128.9" transform="rotate(-90 41.1 128.9)">0.25W</text>
<text x="91.5" y="128.9" transform="rotate(-90 91.5 128.9)">133</text>
<text x="96" y="128.9" transform="rotate(-90 96 128.9)">0.25W</text>
<text x="102.5" y="128.9" transform="rotate(-90 102.5 128.9)">120</text>
<text x="107" y="128.9" transform="rotate(-90 107 128.9)">0.25W</text>
<text x="161" y="128.9" transform="rotate(-90 161 128.9)">133</text>
<text x="165.7" y="128.9" transform="rotate(-90 165.7 128.9)">0.25W</text>
<text x="172" y="128.9" transform="rotate(-90 172 128.9)">120</text>
<text x="176.7" y="128.9" transform="rotate(-90 176.7 128.9)">0.25W</text>
<text x="230.7" y="128.9" transform="rotate(-90 230.7 128.9)">133</text>
<text x="235.3" y="128.9" transform="rotate(-90 235.3 128.9)">0.25W</text>
<text x="241.7" y="128.9" transform="rotate(-90 241.7 128.9)">120</text>
<text x="246.3" y="128.9" transform="rotate(-90 246.3 128.9)">0.25W</text>
<text x="25.5" y="137.1" transform="rotate(-90 25.5 137.1)">R11</text>
<text x="36.5" y="137.1" transform="rotate(-90 36.5 137.1)">R12</text>
<text x="91.5" y="137.1" transform="rotate(-90 91.5 137.1)">R13</text>
<text x="102.5" y="137.1" transform="rotate(-90 102.5 137.1)">R14</text>
<text x="161" y="137.1" transform="rotate(-90 161 137.1)">R15</text>
<text x="172" y="137.1" transform="rotate(-90 172 137.1)">R16</text>
<text x="230.7" y="137.1" transform="rotate(-90 230.7 137.1)">R17</text>
<text x="241.7" y="137.1" transform="rotate(-90 241.7 137.1)">R18</text>
<text x="30.1" y="138" transform="rotate(-90 30.1 138)">1%</text>
<text x="41.1" y="138" transform="rotate(-90 41.1 138)">1%</text>
<text x="96" y="138" transform="rotate(-90 96 138)">1%</text>
<text x="107" y="138" transform="rotate(-90 107 138)">1%</text>
<text x="165.7" y="138" transform="rotate(-90 165.7 138)">1%</text>
<text x="176.7" y="138" transform="rotate(-90 176.7 138)">1%</text>
<text x="235.3" y="138" transform="rotate(-90 235.3 138)">1%</text>
<text x="246.3" y="138" transform="rotate(-90 246.3 138)">1%</text>
<text x="11.2" y="148.6">60V</text>
<text x="11.2" y="144.9">Q11</text>
<text x="47.9" y="148.6">60V</text>
<text x="47.9" y="144.9">Q12</text>
<text x="77.2" y="148.6">60V</text>
<text x="77.2" y="144.9">Q13</text>
<text x="113.9" y="148.6">60V</text>
<text x="113.9" y="144.9">Q14</text>
<text x="146.8" y="148.6">60V</text>
<text x="146.8" y="144.9">Q15</text>
<text x="183.4" y="148.6">60V</text>
<text x="183.4" y="144.9">Q16</text>
<text x="216.4" y="148.6">60V</text>
<text x="216.4" y="144.9">Q17</text>
<text x="253.1" y="148.6">60V</text>
<text x="253.1" y="144.9">Q18</text>
<text x="194.4" y="186.3">B</text>
<text x="208.5" y="186.3">P3</text>
<text x="225.5" y="186.3">1</text>
</g>
<g font-size="1.7">
<text x="24.6" y="23.2">1</text>
<text x="70.4" y="23.2">2</text>
<text x="116.2" y="23.2">3</text>
<text x="162" y="23.2">4</text>
<text x="207.8" y="23.2">5</text>
<text x="253.6" y="23.2">6</text>
<text x="3.4" y="44">A</text>
<text x="32.9" y="45" transform="rotate(-90 32.9 45)">2</text>
<text x="98.8" y="45" transform="rotate(-90 98.8 45)">2</text>
<text x="168.5" y="45" transform="rotate(-90 168.5 45)">2</text>
<text x="238.1" y="45" transform="rotate(-90 238.1 45)">2</text>
<text x="274.5" y="44">A</text>
<text x="27.4" y="52.4" transform="rotate(-90 27.4 52.4)">1</text>
<text x="38.4" y="52.4" transform="rotate(-90 38.4 52.4)">3</text>
<text x="93.3" y="52.4" transform="rotate(-90 93.3 52.4)">1</text>
<text x="104.3" y="52.4" transform="rotate(-90 104.3 52.4)">3</text>
<text x="163" y="52.4" transform="rotate(-90 163 52.4)">1</text>
<text x="174" y="52.4" transform="rotate(-90 174 52.4)">3</text>
<text x="232.6" y="52.4" transform="rotate(-90 232.6 52.4)">1</text>
<text x="243.5" y="52.4" transform="rotate(-90 243.5 52.4)">3</text>
<text x="27.4" y="59.7" transform="rotate(-90 27.4 59.7)">2</text>
<text x="38.4" y="59.7" transform="rotate(-90 38.4 59.7)">2</text>
<text x="93.3" y="59.7" transform="rotate(-90 93.3 59.7)">2</text>
<text x="104.3" y="59.7" transform="rotate(-90 104.3 59.7)">2</text>
<text x="163" y="59.7" transform="rotate(-90 163 59.7)">2</text>
<text x="174" y="59.7" transform="rotate(-90 174 59.7)">2</text>
<text x="232.6" y="59.7" transform="rotate(-90 232.6 59.7)">2</text>
<text x="243.5" y="59.7" transform="rotate(-90 243.5 59.7)">2</text>
<text x="27.4" y="76.1" transform="rotate(-90 27.4 76.1)">3</text>
<text x="27.4" y="72.6" transform="rotate(-90 27.4 72.6)">1</text>
<text x="38.4" y="76.1" transform="rotate(-90 38.4 76.1)">3</text>
<text x="38.4" y="72.6" transform="rotate(-90 38.4 72.6)">1</text>
<text x="93.3" y="76.1" transform="rotate(-90 93.3 76.1)">3</text>
<text x="93.3" y="72.6" transform="rotate(-90 93.3 72.6)">1</text>
<text x="104.3" y="76.1" transform="rotate(-90 104.3 76.1)">3</text>
<text x="104.3" y="72.6" transform="rotate(-90 104.3 72.6)">1</text>
<text x="163" y="76.1" transform="rotate(-90 163 76.1)">3</text>
<text x="163" y="72.6" transform="rotate(-90 163 72.6)">1</text>
<text x="174" y="76.1" transform="rotate(-90 174 76.1)">3</text>
<text x="174" y="72.6" transform="rotate(-90 174 72.6)">1</text>
<text x="232.6" y="76.1" transform="rotate(-90 232.6 76.1)">3</text>
<text x="232.6" y="72.6" transform="rotate(-90 232.6 72.6)">1</text>
<text x="243.5" y="76.1" transform="rotate(-90 243.5 76.1)">3</text>
<text x="243.5" y="72.6" transform="rotate(-90 243.5 72.6)">1</text>
<text x="3.4" y="87.5">B</text>
<text x="20" y="86.4">1</text>
<text x="45.7" y="86.4">1</text>
<text x="85.9" y="86.4">1</text>
<text x="111.7" y="86.4">1</text>
<text x="155.5" y="86.4">1</text>
<text x="181.2" y="86.4">1</text>
<text x="225.1" y="86.4">1</text>
<text x="250.9" y="86.4">1</text>
<text x="274.5" y="87.5">B</text>
<text x="27.4" y="90.8" transform="rotate(-90 27.4 90.8)">2</text>
<text x="38.4" y="90.8" transform="rotate(-90 38.4 90.8)">2</text>
<text x="93.3" y="90.8" transform="rotate(-90 93.3 90.8)">2</text>
<text x="104.3" y="90.8" transform="rotate(-90 104.3 90.8)">2</text>
<text x="163" y="90.8" transform="rotate(-90 163 90.8)">2</text>
<text x="174" y="90.8" transform="rotate(-90 174 90.8)">2</text>
<text x="232.6" y="90.8" transform="rotate(-90 232.6 90.8)">2</text>
<text x="243.5" y="90.8" transform="rotate(-90 243.5 90.8)">2</text>
<text x="32.9" y="110.9" transform="rotate(-90 32.9 110.9)">2</text>
<text x="98.8" y="110.9" transform="rotate(-90 98.8 110.9)">2</text>
<text x="168.5" y="110.9" transform="rotate(-90 168.5 110.9)">2</text>
<text x="238.1" y="110.9" transform="rotate(-90 238.1 110.9)">2</text>
<text x="27.4" y="118.3" transform="rotate(-90 27.4 118.3)">1</text>
<text x="38.4" y="118.3" transform="rotate(-90 38.4 118.3)">3</text>
<text x="93.3" y="118.3" transform="rotate(-90 93.3 118.3)">1</text>
<text x="104.3" y="118.3" transform="rotate(-90 104.3 118.3)">3</text>
<text x="163" y="118.3" transform="rotate(-90 163 118.3)">1</text>
<text x="174" y="118.3" transform="rotate(-90 174 118.3)">3</text>
<text x="232.6" y="118.3" transform="rotate(-90 232.6 118.3)">1</text>
<text x="243.5" y="118.3" transform="rotate(-90 243.5 118.3)">3</text>
<text x="27.4" y="125.6" transform="rotate(-90 27.4 125.6)">2</text>
<text x="38.4" y="125.6" transform="rotate(-90 38.4 125.6)">2</text>
<text x="93.3" y="125.6" transform="rotate(-90 93.3 125.6)">2</text>
<text x="104.3" y="125.6" transform="rotate(-90 104.3 125.6)">2</text>
<text x="163" y="125.6" transform="rotate(-90 163 125.6)">2</text>
<text x="174" y="125.6" transform="rotate(-90 174 125.6)">2</text>
<text x="232.6" y="125.6" transform="rotate(-90 232.6 125.6)">2</text>
<text x="243.5" y="125.6" transform="rotate(-90 243.5 125.6)">2</text>
<text x="3.4" y="131">C</text>
<text x="274.5" y="131">C</text>
<text x="27.4" y="142.1" transform="rotate(-90 27.4 142.1)">3</text>
<text x="27.4" y="138.5" transform="rotate(-90 27.4 138.5)">1</text>
<text x="38.4" y="142.1" transform="rotate(-90 38.4 142.1)">3</text>
<text x="38.4" y="138.5" transform="rotate(-90 38.4 138.5)">1</text>
<text x="93.3" y="142.1" transform="rotate(-90 93.3 142.1)">3</text>
<text x="93.3" y="138.5" transform="rotate(-90 93.3 138.5)">1</text>
<text x="104.3" y="142.1" transform="rotate(-90 104.3 142.1)">3</text>
<text x="104.3" y="138.5" transform="rotate(-90 104.3 138.5)">1</text>
<text x="163" y="142.1" transform="rotate(-90 163 142.1)">3</text>
<text x="163" y="138.5" transform="rotate(-90 163 138.5)">1</text>
<text x="174" y="142.1" transform="rotate(-90 174 142.1)">3</text>
<text x="174" y="138.5" transform="rotate(-90 174 138.5)">1</text>
<text x="232.6" y="142.1" transform="rotate(-90 232.6 142.1)">3</text>
<text x="232.6" y="138.5" transform="rotate(-90 232.6 138.5)">1</text>
<text x="243.5" y="142.1" transform="rotate(-90 243.5 142.1)">3</text>
<text x="243.5" y="138.5" transform="rotate(-90 243.5 138.5)">1</text>
<text x="20" y="152.3">1</text>
<text x="45.7" y="152.3">1</text>
<text x="85.9" y="152.3">1</text>
<text x="111.7" y="152.3">1</text>
<text x="155.5" y="152.3">1</text>
<text x="181.2" y="152.3">1</text>
<text x="225.1" y="152.3">1</text>
<text x="250.9" y="152.3">1</text>
<text x="27.4" y="156.8" transform="rotate(-90 27.4 156.8)">2</text>
<text x="38.4" y="156.8" transform="rotate(-90 38.4 156.8)">2</text>
<text x="93.3" y="156.8" transform="rotate(-90 93.3 156.8)">2</text>
<text x="104.3" y="156.8" transform="rotate(-90 104.3 156.8)">2</text>
<text x="163" y="156.8" transform="rotate(-90 163 156.8)">2</text>
<text x="174" y="156.8" transform="rotate(-90 174 156.8)">2</text>
<text x="232.6" y="156.8" transform="rotate(-90 232.6 156.8)">2</text>
<text x="243.5" y="156.8" transform="rotate(-90 243.5 156.8)">2</text>
<text x="3.4" y="174.5">D</text>
<text x="274.5" y="174.5">D</text>
<text x="189.9" y="182.5">Title</text>
<text x="189.9" y="186.2">Size:</text>
<text x="189.9" y="189">Date: 10/3/2020</text>
<text x="189.9" y="190.7">File: TRINKIEROCKS P3.SchDoc</text>
<text x="202.7" y="186.2">Number:</text>
<text x="203.6" y="189">Time: 7:37:19 PM</text>
<text x="219.2" y="186.2">Revision:</text>
<text x="219.2" y="189">Sheet3</text>
<text x="225.5" y="189">of 6</text>
<text x="24.6" y="193.5">1</text>
<text x="70.4" y="193.5">2</text>
<text x="116.2" y="193.5">3</text>
<text x="162" y="193.5">4</text>
<text x="207.8" y="193.5">5</text>
<text x="253.6" y="193.5">6</text>
</g>
<g font-size="1.7" fill="#800000">
<text x="31.9" y="38.8">3V3</text>
<text x="97.8" y="38.8">3V3</text>
<text x="167.4" y="38.8">3V3</text>
<text x="237" y="38.8">3V3</text>
<text x="9.5" y="87.3">MC_RLED1</text>
<text x="51.6" y="87.3">MC_GLED1</text>
<text x="75.4" y="87.3">MC_RLED2</text>
<text x="116.2" y="87.3">MC_GLED2</text>
<text x="145" y="87.3">MC_RLED3</text>
<text x="187.2" y="87.3">MC_GLED3</text>
<text x="214.6" y="87.3">MC_RLED4</text>
<text x="256.7" y="87.3">MC_GLED4</text>
<text x="31.4" y="99.2">GND</text>
<text x="97.4" y="99.2">GND</text>
<text x="167" y="99.2">GND</text>
<text x="236.6" y="99.2">GND</text>
<text x="31.9" y="104.7">3V3</text>
<text x="97.8" y="104.7">3V3</text>
<text x="167.4" y="104.7">3V3</text>
<text x="237" y="104.7">3V3</text>
<text x="9.5" y="153.2">MC_RLED5</text>
<text x="51.6" y="153.2">MC_GLED5</text>
<text x="73.5" y="153.2">MC_RLED6</text>
<text x="117.5" y="153.2">MC_GLED6</text>
<text x="145" y="153.2">MC_RLED7</text>
<text x="187.2" y="153.2">MC_GLED7</text>
<text x="214.6" y="153.2">MC_RLED8</text>
<text x="256.7" y="153.2">MC_GLED8</text>
<text x="31.4" y="165.1">GND</text>
<text x="97.4" y="165.1">GND</text>
<text x="167" y="165.1">GND</text>
<text x="236.6" y="165.1">GND</text>
</g>
<g font-size="1.7" fill="#000080">
<text x="11.2" y="80.9">2N7002-7-F</text>
<text x="47.9" y="80.9">2N7002-7-F</text>
<text x="77.2" y="80.9">2N7002-7-F</text>
<text x="113.9" y="80.9">2N7002-7-F</text>
<text x="146.8" y="80.9">2N7002-7-F</text>
<text x="183.4" y="80.9">2N7002-7-F</text>
<text x="216.4" y="80.9">2N7002-7-F</text>
<text x="253.1" y="80.9">2N7002-7-F</text>
<text x="11.2" y="146.8">2N7002-7-F</text>
<text x="47.9" y="146.8">2N7002-7-F</text>
<text x="77.2" y="146.8">2N7002-7-F</text>
<text x="113.9" y="146.8">2N7002-7-F</text>
<text x="146.8" y="146.8">2N7002-7-F</text>
<text x="183.4" y="146.8">2N7002-7-F</text>
<text x="216.4" y="146.8">2N7002-7-F</text>
<text x="253.1" y="146.8">2N7002-7-F</text>
<text x="235.7" y="181.6">IMR Engineering</text>
<text x="235.7" y="183.5">3621Gin Way</text>
<text x="235.7" y="185.2">Snellville, GA 30039</text>
</g>
<text font-size="1.7" fill="#009" x="235.1" y="189">Author: Trinity Collector</text>
</svg>
